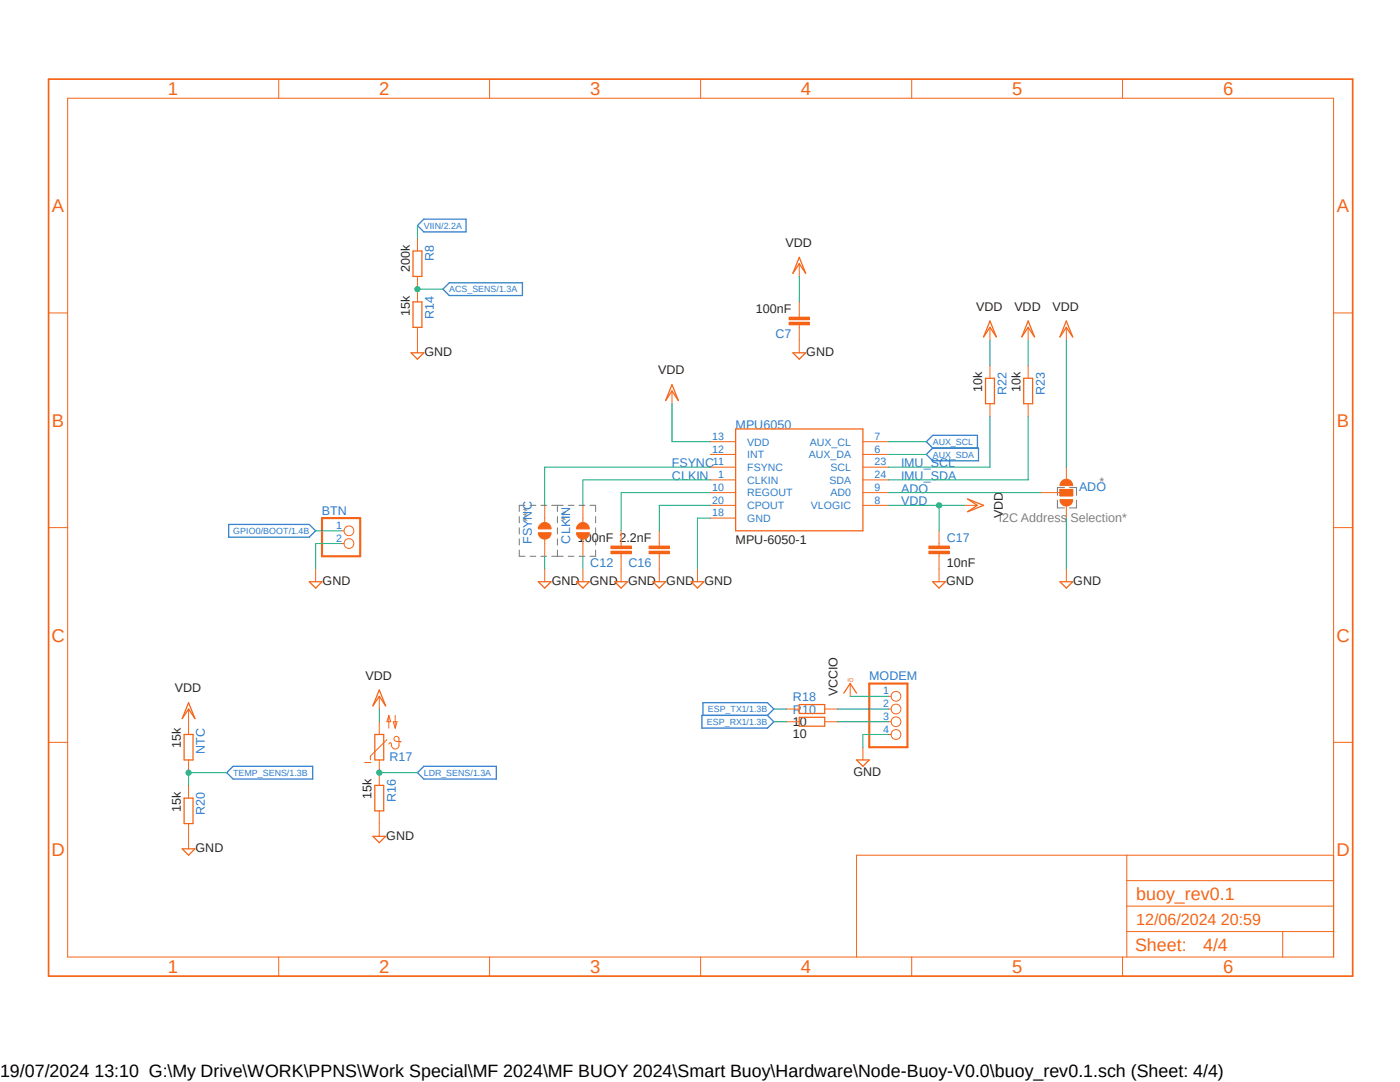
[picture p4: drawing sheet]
<svg xmlns="http://www.w3.org/2000/svg" width="279mm" height="216mm" viewBox="0 0 279 216" stroke-linecap="round" stroke-linejoin="round" font-family="sans-serif">
<path d="M9.1 15.5l261.2 179.9M270.3 15.5l-261.2 179.9" fill="none" stroke="#fff" stroke-width=".2"/>
<g fill="none" stroke="#808080" stroke-width=".21">
<path d="M211 99.8v1.5h1.4M212.4 97.3h-1.4v1.5M213.4 97.3h1.4v1.5M214.8 99.8v1.5h-1.4M103.6 109.8v1.2h1.2M103.6 103.1v1.2M103.6 105.3v1.3M103.6 107.5v1.3M104.8 100.8h-1.2v1.3M105.8 111h1.1M105.8 100.8h1.1M107.9 111h1.2"/>
<path d="M107.9 100.8h1.2M110.1 111h2.3M110.1 100.8h2.3M111.3 100.8v1.3M111.3 103.1v1.2M111.3 105.3v1.3M111.3 107.5v1.3M111.3 109.8v1.2M113.4 111h1.2M113.4 100.8h1.2M115.6 111h1.1M115.6 100.8h1.1"/>
<path d="M117.7 100.8h1.2v1.3M118.9 109.8v1.2h-1.2M118.9 103.1v1.2M118.9 105.3v1.3M118.9 107.5v1.3"/>
</g>
<path d="M83.3 45l1.3-1.3h8.4v2.6h-8.4zM88.4 57.7l1.3-1.3h14.6v2.6h-14.6zM184.9 90.7l1.2-1.3h9.2v2.5h-9.2zM186.1 89.4l-1.2-1.3 1.2-1.2h9v2.5M45.6 104.6h16.1l1.3 1.3-1.3 1.3h-16.1zM46.5 152.9h15.9v2.5h-15.9l-1.2-1.2zM83.3 154.2l1.3-1.3h14.5v2.5h-14.5zM140.1 142.7h13.1l1.2 1.3-1.2 1.3h-13.1zM140.3 142.7v-2.5h12.9l1.2 1.3-1.2 1.2" fill="none" stroke="#2c7ace" stroke-width=".25"/>
<g fill="none" stroke="#f56416" stroke-width=".2">
<path d="M13.5 19.6h252.6v171.4h-252.6zM55.6 15.8v3.8M97.7 15.8v3.8M139.8 15.8v3.8M181.9 15.8v3.8M224 15.8v3.8M9.7 62.4h3.8M266.1 62.4h3.9M141.7 88.1h5.1M141.7 90.7h5.1M141.7 93.2h5.1M141.7 95.8h5.1"/>
<path d="M141.7 98.3h5.1M172.2 88.1h5.1M172.2 90.7h5.1M172.2 93.2h5.1M172.2 95.8h5.1M172.2 98.3h5.1M9.7 105.3h3.8M141.7 100.8h5.1M141.7 103.4h5.1M172.2 100.8h5.1M266.1 105.3h3.9M9.7 148.1h3.8"/>
<path d="M266.1 148.1h3.9M224.9 170.6v20.4M224.9 175.7h41.2M266.1 170.6h-95.2v20.4M55.6 191v3.8M97.7 191v3.8M139.8 191v3.8M181.9 191v3.8M224 191v3.8M224.9 185.9h41.2M224.9 180.8h41.2M256 185.9v5.1"/>
</g>
<path d="M9.7 15.8h260.3v179h-260.3z" fill="none" stroke="#f56416" stroke-width=".34"/>
<path d="M146.8 85.6h25.4v20.3h-25.4z" fill="none" stroke="#f56416" stroke-width=".25"/>
<path d="M211.5 99.7h2.6a1.27 1.27 0 0 1-1.3 1.3 1.27 1.27 0 0 1-1.3-1.3z" fill-rule="evenodd" fill="#f56416"/>
<path d="M211.5 99.7h2.6a1.27 1.27 0 0 1-1.3 1.3 1.27 1.27 0 0 1-1.3-1.3z" fill="none" stroke="#f56416" stroke-width=".2"/>
<path d="M211.9 96a1.25 1.25 0 0 1 1.4-.3 1.25 1.25 0 0 1 .8 1.2h-2.6l.2-.5z" fill-rule="evenodd" fill="#f56416"/>
<path d="M210.3 98.3h1.2M211.5 97.7h2.6v1.2h-2.6zM211.9 96a1.25 1.25 0 0 1 1.4-.3 1.25 1.25 0 0 1 .8 1.2h-2.6l.2-.5z" fill="none" stroke="#f56416" stroke-width=".2"/>
<path d="M211.5 97.7h2.6v1.2h-2.6z" fill-rule="evenodd" fill="#f56416"/>
<path d="M207.7 98.3h2.6M211.5 97.7h2.6v1.2h-2.6zM212.8 93.2v2.6M212.8 100.8v2.6" fill="none" stroke="#f56416" stroke-width=".2"/>
<path d="M107.8 104.6a1.25 1.25 0 0 1 1.4-.3 1.25 1.25 0 0 1 .8 1.2h-2.6l.2-.6z" fill-rule="evenodd" fill="#f56416"/>
<path d="M107.8 104.6a1.25 1.25 0 0 1 1.4-.3 1.25 1.25 0 0 1 .8 1.2h-2.6l.2-.6z" fill="none" stroke="#f56416" stroke-width=".2"/>
<path d="M107.4 106.3h2.6a1.27 1.27 0 0 1-1.3 1.3 1.27 1.27 0 0 1-1.3-1.3z" fill-rule="evenodd" fill="#f56416"/>
<path d="M107.4 106.3h2.6a1.27 1.27 0 0 1-1.3 1.3 1.27 1.27 0 0 1-1.3-1.3zM108.7 100.8v3.5M108.7 107.6v3.4" fill="none" stroke="#f56416" stroke-width=".2"/>
<path d="M115.4 104.6a1.25 1.25 0 0 1 1.4-.3 1.25 1.25 0 0 1 .8 1.2h-2.5l.1-.6z" fill-rule="evenodd" fill="#f56416"/>
<path d="M115.4 104.6a1.25 1.25 0 0 1 1.4-.3 1.25 1.25 0 0 1 .8 1.2h-2.5l.1-.6z" fill="none" stroke="#f56416" stroke-width=".2"/>
<path d="M115.1 106.3h2.5a1.27 1.27 0 0 1-1.3 1.3 1.27 1.27 0 0 1-1.2-1.3z" fill-rule="evenodd" fill="#f56416"/>
<g fill="none" stroke="#f56416" stroke-width=".2">
<path d="M159.5 52.6v2.6M134.1 78v2.6M159.5 62.8v.5M159.5 64.8v.5M159.5 67.9v2.5M197.6 65.3v2.6M197.6 72.9v2.6M205.2 65.3v2.6M205.2 72.9v2.6M212.8 65.3v2.6M197.6 80.6v2.5M205.2 80.6v2.5"/>
<path d="M108.7 113.5v2.6M115.1 106.3h2.5a1.27 1.27 0 0 1-1.3 1.3 1.27 1.27 0 0 1-1.2-1.3zM116.3 100.8v3.5M116.3 107.6v3.4M116.3 113.5v2.6M124 113.5v2.6M131.6 113.5v2.6M139.2 113.5v2.6M187.4 113.5v2.6M212.8 113.5v2.6"/>
</g>
<g fill="none" stroke="#f56416" stroke-width=".25">
<path d="M159.5 51.4l1.3 3.1-1.3-1.9-1.3 1.9zM134.1 76.8l1.3 3.1-1.3-1.9-1.3 1.9zM158.2 70.4h2.6l-1.3 1.3zM196.7 75.5h1.8v5.1h-1.8zM197.6 64.1l1.2 3.1-1.2-1.9-1.3 1.9zM204.3 75.5h1.8v5.1h-1.8zM205.2 64.1l1.3 3.1-1.3-1.9-1.3 1.9zM212.8 64.1l1.3 3.1-1.3-1.9-1.3 1.9zM107.4 116.1h2.6l-1.3 1.2zM115.1 116.1h2.5l-1.3 1.2zM122.7 116.1h2.5l-1.2 1.2zM130.3 116.1h2.5l-1.2 1.2z"/>
<path d="M137.9 116.1h2.6l-1.3 1.2zM186.1 116.1h2.6l-1.3 1.2zM211.5 116.1h2.6l-1.3 1.2z"/>
</g>
<path d="M157.5 63.3h4v.5h-4z" fill-rule="evenodd" fill="#f56416"/>
<path d="M157.5 63.3h4v.5h-4z" fill="none" stroke="#f56416" stroke-width=".2"/>
<path d="M157.5 64.3h4v.5h-4z" fill-rule="evenodd" fill="#f56416"/>
<path d="M157.5 64.3h4v.5h-4zM159.5 60.2v2.6M159.5 65.3v2.6M124 108.5v.5M124 110.5v.5" fill="none" stroke="#f56416" stroke-width=".2"/>
<path d="M121.9 109h4.1v.5h-4.1z" fill-rule="evenodd" fill="#f56416"/>
<path d="M121.9 109h4.1v.5h-4.1z" fill="none" stroke="#f56416" stroke-width=".2"/>
<path d="M121.9 110h4.1v.5h-4.1z" fill-rule="evenodd" fill="#f56416"/>
<path d="M121.9 110h4.1v.5h-4.1zM124 105.9v2.6M124 111v2.5M131.6 108.5v.5M131.6 110.5v.5" fill="none" stroke="#f56416" stroke-width=".2"/>
<path d="M129.5 109h4.1v.5h-4.1z" fill-rule="evenodd" fill="#f56416"/>
<path d="M129.5 109h4.1v.5h-4.1z" fill="none" stroke="#f56416" stroke-width=".2"/>
<path d="M129.5 110h4.1v.5h-4.1z" fill-rule="evenodd" fill="#f56416"/>
<path d="M129.5 110h4.1v.5h-4.1zM131.6 105.9v2.6M131.6 111v2.5M187.4 108.5v.5M187.4 110.5v.5" fill="none" stroke="#f56416" stroke-width=".2"/>
<path d="M185.4 110h4v.5h-4z" fill-rule="evenodd" fill="#f56416"/>
<path d="M185.4 110h4v.5h-4z" fill="none" stroke="#f56416" stroke-width=".2"/>
<path d="M185.4 109h4v.5h-4z" fill-rule="evenodd" fill="#f56416"/>
<g fill="none" stroke="#f56416" stroke-width=".2">
<path d="M83.3 47.5v2.6M83.3 55.2v5M83.3 65.3v5.1M63 113.5v2.6M68.1 105.9h.6M68.1 108.5h.6M185.4 109h4v.5h-4zM187.4 105.9v2.6M187.4 111v2.5M192.5 100.8h2.5M75.7 138.9v2.6M169.7 136.4v2.5"/>
<path d="M177.3 138.9h.5M37.6 141.5v5.1M37.6 151.6v2.6M37.6 156.7v2.6M72.8 152.1h1.2M75.7 144v2.6M75.7 151.6v5.1M77.2 147.6l-3.3 3.3v.7M77.6 142.7l.4 1.3h-.8zM77.6 142.7v2.6M78.5 144h.7l-.3 1.3zM78.9 142.7v2.6"/>
<path d="M80 148.1v-.1h-.9a.51 .51 0 0 1-.5-.6 .51 .51 0 0 1 .5-.5 .51 .51 0 0 1 .5 .5v1.3a.82 .82 0 0 1-1 .7 .82 .82 0 0 1-.5-1.1l-.3-.1-.2 .3M157 144h2.5M157 141.5h2.5M164.6 144h2.5M164.6 141.5h2.5M172.2 149.1v2.5M177.3 144h.5M177.3 141.5h.5M177.3 146.6h.5M37.6 164.3v5.1M75.7 161.8v5.1"/>
<circle cx="69.6" cy="108.5" r=".98"/>
<circle cx="69.6" cy="105.9" r=".98"/>
<circle cx="178.8" cy="138.9" r=".98"/>
<circle cx="178.8" cy="144" r=".98"/>
<circle cx="178.8" cy="146.6" r=".98"/>
<circle cx="178.8" cy="141.5" r=".98"/>
</g>
<path d="M64.3 103.4h7.6v7.6h-7.6zM173.5 136.4h7.6v12.7h-7.6z" fill="none" stroke="#f56416" stroke-width=".42"/>
<g fill="none" stroke="#f56416" stroke-width=".25">
<path d="M82.4 50.1h1.8v5.1h-1.8zM82 70.4h2.6l-1.3 1.3zM82.4 60.2h1.8v5.1h-1.8zM193.1 99.6l3.2 1.2-3.2 1.3 1.9-1.3zM61.7 116.1h2.6l-1.3 1.2zM75.7 137.7l1.3 3.1-1.3-1.9-1.3 1.9zM168.4 138.3l1.3-1.9 1.2 1.9M36.7 146.6h1.8v5h-1.8zM36.7 159.3h1.8v5h-1.8zM37.6 140.2l1.3 3.2-1.3-1.9-1.2 1.9zM74.8 146.6h1.8v5h-1.8zM74.8 156.7h1.8v5.1h-1.8z"/>
<path d="M159.5 143.1h5.1v1.8h-5.1zM159.5 140.6h5.1v1.8h-5.1zM170.9 151.6h2.6l-1.3 1.3zM36.4 169.4h2.5l-1.3 1.2zM74.4 166.9h2.6l-1.3 1.2z"/>
</g>
<path d="M159.5 55.2v5M197.6 67.9v5M205.2 67.9v5M212.8 67.9v25.3M134.1 80.6v7.5h7.6M177.3 100.8h15.2M187.4 100.8v5.1" fill="none" stroke="#0dab76" stroke-width=".2"/>
<circle cx="187.4" cy="100.8" r=".51" fill="#0dab76"/>
<g fill="none" stroke="#0dab76" stroke-width=".2">
<path d="M83.3 45v2.5M83.3 57.7h5.1M141.7 93.2h-33v7.6M141.7 95.8h-25.4v5M141.7 98.3h-17.7v7.6M177.3 98.3h30.4M177.3 90.7h7.6M177.3 88.1h7.6M197.6 83.1v10.1h-20.3M205.2 83.1v12.7h-27.9M63 105.9h5.1M68.1 108.5h-5.1v5"/>
<path d="M108.7 111v2.5M116.3 111v2.5M141.7 103.4h-2.5v10.1M141.7 100.8h-10.1v5.1M212.8 103.4v10.1M75.7 141.5v2.5M177.3 146.6h-5.1v2.5"/>
<circle cx="187.4" cy="100.8" r=".51"/>
</g>
<circle cx="83.3" cy="57.7" r=".51" fill="#0dab76"/>
<g fill="none" stroke="#0dab76" stroke-width=".2">
<path d="M75.7 154.2h7.6"/>
<circle cx="83.3" cy="57.7" r=".51"/>
</g>
<circle cx="75.7" cy="154.2" r=".51" fill="#0dab76"/>
<g fill="none" stroke="#0dab76" stroke-width=".2">
<path d="M169.7 138.9h7.6M45.3 154.2h-7.7v2.5M154.4 144h2.6M154.4 141.5h2.6M167.1 144h10.2M167.1 141.5h10.2"/>
<circle cx="75.7" cy="154.2" r=".51"/>
</g>
<circle cx="37.6" cy="154.2" r=".51" fill="#0dab76"/>
<circle cx="37.6" cy="154.2" r=".51" fill="none" stroke="#0dab76" stroke-width=".2"/>
<g font-size="3.7" fill="#f56416">
<text x="33.5" y="19">1</text>
<text x="75.6" y="19">2</text>
<text x="117.8" y="19">3</text>
<text x="159.9" y="19">4</text>
<text x="202" y="19">5</text>
<text x="244.1" y="19">6</text>
<text x="10.4" y="42.3">A</text>
<text x="266.8" y="42.3">A</text>
<text x="10.4" y="85.2">B</text>
<text x="266.8" y="85.2">B</text>
<text x="10.3" y="128">C</text>
<text x="266.7" y="128">C</text>
<text x="10.3" y="170.9">D</text>
<text x="266.7" y="170.9">D</text>
<text x="33.5" y="194.2">1</text>
<text x="75.6" y="194.2">2</text>
<text x="117.8" y="194.2">3</text>
<text x="159.9" y="194.2">4</text>
<text x="202" y="194.2">5</text>
<text x="244.1" y="194.2">6</text>
</g>
<g font-size="3.6" fill="#f56416">
<text x="226.8" y="179.5">buoy_rev0.1</text>
<text x="226.5" y="189.8">Sheet:</text>
<text x="240.1" y="189.7">4/4</text>
</g>
<text font-size="3.6" x="0" y="214.9">19/07/2024 13:10 G:\My Drive\WORK\PPNS\Work Special\MF 2024\MF BUOY 2024\Smart Buoy\Hardware\Node-Buoy-V0.0\buoy_rev0.1.sch (Sheet: 4/4)</text>
<text font-size="3.2" fill="#f56416" x="226.8" y="184.6">12/06/2024 20:59</text>
<g font-size="2.5" fill="#2c7ace">
<text x="86.6" y="52" transform="rotate(-90 86.6 52)">R8</text>
<text x="86.6" y="63.6" transform="rotate(-90 86.6 63.6)">R14</text>
<text x="154.8" y="67.5">C7</text>
<text x="200.9" y="78.8" transform="rotate(-90 200.9 78.8)">R22</text>
<text x="208.5" y="78.8" transform="rotate(-90 208.5 78.8)">R23</text>
<text x="146.8" y="85.6">MPU6050</text>
<text x="134.1" y="93.2">FSYNC</text>
<text x="134.1" y="95.8">CLKIN</text>
<text x="179.8" y="93.2">IMU_SCL</text>
<text x="179.8" y="95.8">IMU_SDA</text>
<text x="179.8" y="100.8">VDD</text>
<text x="179.8" y="98.3">ADO</text>
<text x="215.3" y="97.9">ADO</text>
<text x="64.3" y="102.7">BTN</text>
<text x="106.2" y="108.5" transform="rotate(-90 106.2 108.5)">FSYNC</text>
<text x="113.8" y="108.5" transform="rotate(-90 113.8 108.5)">CLKIN</text>
<text x="117.8" y="113.2">C12</text>
<text x="125.4" y="113.2">C16</text>
<text x="188.9" y="108.1">C17</text>
<text x="173.5" y="135.8">MODEM</text>
<text x="158.2" y="142.5">R10</text>
<text x="158.2" y="140">R18</text>
<text x="40.9" y="150.5" transform="rotate(-90 40.9 150.5)">NTC</text>
<text x="77.7" y="151.9">R17</text>
<text x="79" y="160.1" transform="rotate(-90 79 160.1)">R16</text>
<text x="40.9" y="162.6" transform="rotate(-90 40.9 162.6)">R20</text>
</g>
<g font-size="2.5" fill="#282828">
<text x="156.8" y="49.3">VDD</text>
<text x="81.8" y="54.3" transform="rotate(-90 81.8 54.3)">200k</text>
<text x="81.8" y="63" transform="rotate(-90 81.8 63)">15k</text>
<text x="150.9" y="62.4">100nF</text>
<text x="194.8" y="62">VDD</text>
<text x="202.4" y="62">VDD</text>
<text x="210.1" y="62">VDD</text>
<text x="84.7" y="71">GND</text>
<text x="160.9" y="71">GND</text>
<text x="131.4" y="74.7">VDD</text>
<text x="196" y="78.3" transform="rotate(-90 196 78.3)">10k</text>
<text x="203.7" y="78.3" transform="rotate(-90 203.7 78.3)">10k</text>
<text x="200.1" y="103.4" transform="rotate(-90 200.1 103.4)">VDD</text>
<text x="115.3" y="108.1">100nF 2.2nF</text>
<text x="146.8" y="108.5">MPU-6050-1</text>
<text x="188.9" y="113.2">10nF</text>
<text x="64.4" y="116.7">GND</text>
<text x="110.1" y="116.7">GND</text>
<text x="117.7" y="116.7">GND</text>
<text x="125.3" y="116.7">GND</text>
<text x="133" y="116.7">GND</text>
<text x="140.6" y="116.7">GND</text>
<text x="188.8" y="116.7">GND</text>
<text x="214.2" y="116.7">GND</text>
<text x="72.9" y="135.6">VDD</text>
<text x="34.9" y="138.2">VDD</text>
<text x="167.1" y="138.9" transform="rotate(-90 167.1 138.9)">VCCIO</text>
<text x="36.1" y="149.4" transform="rotate(-90 36.1 149.4)">15k</text>
<text x="158.2" y="147.3">10</text>
<text x="158.2" y="144.8">10</text>
<text x="170.3" y="154.8">GND</text>
<text x="74.2" y="159.5" transform="rotate(-90 74.2 159.5)">15k</text>
<text x="36.1" y="162.1" transform="rotate(-90 36.1 162.1)">15k</text>
<text x="77.1" y="167.5">GND</text>
<text x="39" y="170.1">GND</text>
</g>
<g font-size="2.5" fill="#808080">
<text x="219.5" y="97">*</text>
<text x="106.2" y="104.1" transform="rotate(-90 106.2 104.1)">***</text>
<text x="113.8" y="103.9" transform="rotate(-90 113.8 103.9)">**</text>
<text x="199.3" y="104.1">I2C Address Selection*</text>
</g>
<g font-size="2.1" fill="#2c7ace">
<text x="142.1" y="87.8">13</text>
<text x="149.1" y="88.9">VDD</text>
<text x="161.6" y="88.9">AUX_CL</text>
<text x="174.5" y="87.8">7</text>
<text x="142.1" y="90.3">12</text>
<text x="142.3" y="92.9">11</text>
<text x="143.3" y="95.4">1</text>
<text x="149.1" y="91.4">INT</text>
<text x="149.1" y="94">FSYNC</text>
<text x="161.4" y="91.4">AUX_DA</text>
<text x="165.7" y="94">SCL</text>
<text x="174.5" y="90.3">6</text>
<text x="174.5" y="92.9">23</text>
<text x="174.5" y="95.4">24</text>
<text x="142.1" y="98">10</text>
<text x="142.1" y="100.5">20</text>
<text x="149.1" y="96.5">CLKIN</text>
<text x="149.1" y="99.1">REGOUT</text>
<text x="149.1" y="101.6">CPOUT</text>
<text x="161.8" y="101.6">VLOGIC</text>
<text x="165.5" y="96.5">SDA</text>
<text x="165.7" y="99.1">AD0</text>
<text x="174.5" y="98">9</text>
<text x="174.5" y="100.5">8</text>
<text x="67.1" y="105.6">1</text>
<text x="142.1" y="103">18</text>
<text x="149.1" y="104.1">GND</text>
<text x="67.1" y="108.1">2</text>
<text x="176.3" y="138.6">1</text>
<text x="176.3" y="141.1">2</text>
<text x="176.3" y="143.6">3</text>
<text x="176.3" y="146.2">4</text>
</g>
<g font-size="1.8" fill="#2c7ace">
<text x="84.6" y="45.6">VIIN/2.2A</text>
<text x="89.7" y="58.3">ACS_SENS/1.3A</text>
<text x="186.2" y="88.8">AUX_SCL</text>
<text x="186.2" y="91.3">AUX_SDA</text>
<text x="46.6" y="106.6">GPIO0/BOOT/1.4B</text>
<text x="141.3" y="142.1">ESP_TX1/1.3B</text>
<text x="141.1" y="144.7">ESP_RX1/1.3B</text>
<text x="46.5" y="154.8">TEMP_SENS/1.3B</text>
<text x="84.6" y="154.8">LDR_SENS/1.3A</text>
</g>
<text font-size="1.1" fill="#f56416" x="169.2" y="136.1">IO</text>
</svg>
